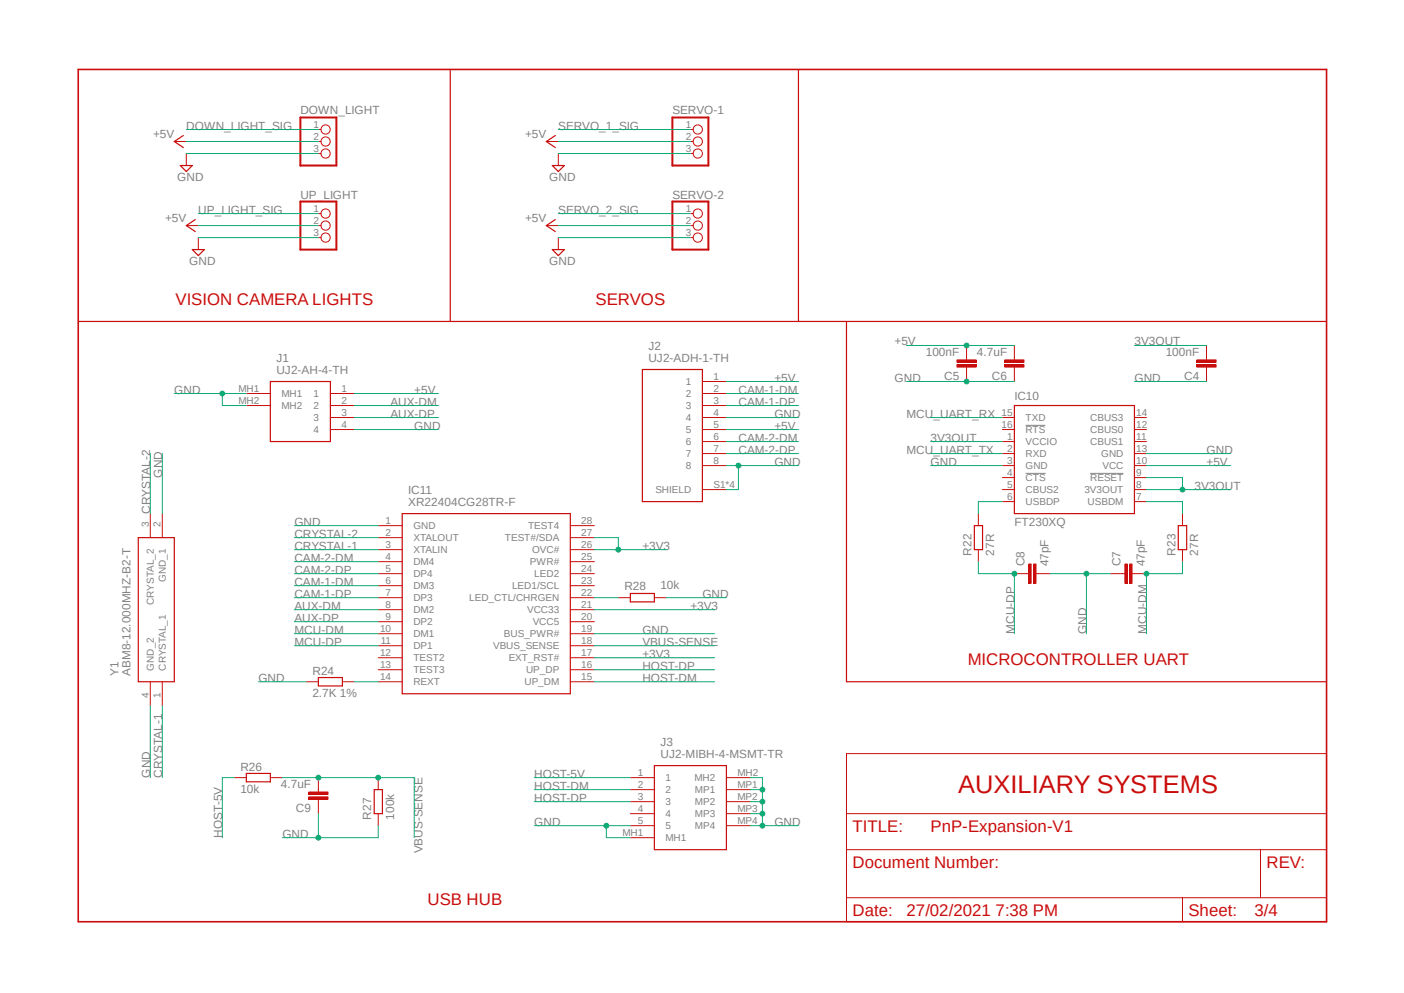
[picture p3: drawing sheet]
<svg xmlns="http://www.w3.org/2000/svg" width="297mm" height="210mm" viewBox="0 0 297 210" stroke-linecap="round" stroke-linejoin="round" font-family="sans-serif">
<path d="M16 14.4l265 181.1M281 14.4l-265 181.1" fill="none" stroke="#fff" stroke-width=".21"/>
<path d="M217 90h4.1M217 100.1h4.2M230.6 100.1h7.1" fill="none" stroke="#808080" stroke-width=".21"/>
<g fill="none" stroke="#c90d0c" stroke-width=".25">
<path d="M95.2 14.7v53.3M168.9 14.7v53.3M38.1 35h2.6l-1.3 1.3zM38.8 28.7l-1.9 1.2 1.9 1.3M116.8 35h2.6l-1.3 1.3zM117.5 28.7l-1.9 1.2 1.9 1.3M40.7 52.8h2.5l-1.2 1.3zM41.3 46.4l-1.9 1.3 1.9 1.3M116.8 52.8h2.6l-1.3 1.3zM117.5 46.4l-1.9 1.3 1.9 1.3M16.6 68h264M135.9 78.1h12.7v28h-12.7z"/>
<path d="M179.1 68v76.2h101.5M214.6 85.8h25.4v22.8h-25.4z"/>
</g>
<path d="M16.6 14.7h264v180.2h-264z" fill="none" stroke="#c90d0c" stroke-width=".34"/>
<g fill="none" stroke="#c90d0c" stroke-width=".21">
<path d="M36.9 29.9h2.5M39.4 32.5v2.5M67.4 27.4h.5M67.4 29.9h.5M67.4 32.5h.5M115.6 29.9h2.5M118.1 32.5v2.5M146 27.4h.6M146 29.9h.6M146 32.5h.6M39.4 47.7h2.6M42 50.2v2.6"/>
<path d="M67.4 45.2h.5M67.4 47.7h.5M67.4 50.2h.5M115.6 47.7h2.5M118.1 50.2v2.6M146 45.2h.6M146 47.7h.6M146 50.2h.6M255.2 75.6v.5M255.2 77.6v.5M148.6 80.7h5.1M148.6 83.2h5.1"/>
<path d="M148.6 85.8h5.1M148.6 88.3h5.1M148.6 90.8h5.1M148.6 93.4h5.1M148.6 95.9h5.1M148.6 98.5h5.1M212 88.3h2.6M212 90.8h2.6M212 93.4h2.6M212 95.9h2.6M212 98.5h2.6M240 88.3h2.5"/>
<path d="M240 90.8h2.5M240 93.4h2.5M240 95.9h2.5M240 98.5h2.5M148.6 103.5h5.1M212 103.5h2.6M212 101h2.6M212 106.1h2.6M240 103.5h2.5M240 101h2.5M240 106.1h2.5M179.1 159.4h101.5v35.5h-101.5z"/>
<path d="M179.1 179.7h101.5M179.1 172.1h101.5M266.7 179.7v10.2M179.1 189.9h101.5M250.1 189.9v5"/>
<circle cx="68.9" cy="32.5" r=".98"/>
<circle cx="68.9" cy="29.9" r=".98"/>
<circle cx="68.9" cy="27.4" r=".98"/>
<circle cx="147.6" cy="27.4" r=".98"/>
<circle cx="147.6" cy="29.9" r=".98"/>
<circle cx="147.6" cy="32.5" r=".98"/>
<circle cx="68.9" cy="47.7" r=".98"/>
<circle cx="68.9" cy="50.2" r=".98"/>
<circle cx="68.9" cy="45.2" r=".98"/>
<circle cx="147.6" cy="47.7" r=".98"/>
<circle cx="147.6" cy="45.2" r=".98"/>
<circle cx="147.6" cy="50.2" r=".98"/>
</g>
<path d="M63.5 24.8h7.7v10.2h-7.7zM142.2 24.8h7.7v10.2h-7.7zM63.5 42.6h7.7v10.2h-7.7zM142.2 42.6h7.7v10.2h-7.7z" fill="none" stroke="#c90d0c" stroke-width=".42"/>
<path d="M253.2 77.1h4.1v.5h-4.1z" fill-rule="evenodd" fill="#c90d0c"/>
<path d="M253.2 77.1h4.1v.5h-4.1z" fill="none" stroke="#c90d0c" stroke-width=".21"/>
<path d="M253.2 76.1h4.1v.5h-4.1z" fill-rule="evenodd" fill="#c90d0c"/>
<path d="M204.5 75.6v.5M204.5 77.6v.5M253.2 76.1h4.1v.5h-4.1zM255.2 73.1v2.5M255.2 78.1v2.6" fill="none" stroke="#c90d0c" stroke-width=".21"/>
<path d="M202.4 76.1h4.1v.5h-4.1z" fill-rule="evenodd" fill="#c90d0c"/>
<path d="M202.4 76.1h4.1v.5h-4.1z" fill="none" stroke="#c90d0c" stroke-width=".21"/>
<path d="M202.4 77.1h4.1v.5h-4.1z" fill-rule="evenodd" fill="#c90d0c"/>
<path d="M202.4 77.1h4.1v.5h-4.1zM204.5 73.1v2.5M204.5 78.1v2.6M214.6 75.6v.5M214.6 77.6v.5" fill="none" stroke="#c90d0c" stroke-width=".21"/>
<path d="M212.6 76.1h4v.5h-4z" fill-rule="evenodd" fill="#c90d0c"/>
<path d="M212.6 76.1h4v.5h-4z" fill="none" stroke="#c90d0c" stroke-width=".21"/>
<path d="M212.6 77.1h4v.5h-4z" fill-rule="evenodd" fill="#c90d0c"/>
<path d="M212.6 77.1h4v.5h-4zM214.6 73.1v2.5M214.6 78.1v2.6M237.4 121.3h.6M239.5 121.3h.5" fill="none" stroke="#c90d0c" stroke-width=".21"/>
<path d="M239 119.3h.5v4.1h-.5z" fill-rule="evenodd" fill="#c90d0c"/>
<path d="M239 119.3h.5v4.1h-.5z" fill="none" stroke="#c90d0c" stroke-width=".21"/>
<path d="M238 119.3h.5v4.1h-.5z" fill-rule="evenodd" fill="#c90d0c"/>
<path d="M238 119.3h.5v4.1h-.5zM217.1 121.3h.5M219.2 121.3h.5M234.9 121.3h2.5M240 121.3h2.5" fill="none" stroke="#c90d0c" stroke-width=".21"/>
<path d="M218.7 119.3h.5v4.1h-.5z" fill-rule="evenodd" fill="#c90d0c"/>
<path d="M218.7 119.3h.5v4.1h-.5z" fill="none" stroke="#c90d0c" stroke-width=".21"/>
<path d="M217.6 119.3h.5v4.1h-.5z" fill-rule="evenodd" fill="#c90d0c"/>
<g fill="none" stroke="#c90d0c" stroke-width=".21">
<path d="M52.1 83.2h5.1M52.1 85.8h5.1M69.9 83.2h5.1M69.9 85.8h5.1M69.9 88.3h5.1M69.9 90.8h5.1M31.8 108.6v5.1M34.3 108.6v5.1M80 111.2h5.1M80 113.7h5.1M80 116.2h5.1M80 118.8h5.1"/>
<path d="M120.6 111.2h5.1M120.6 113.7h5.1M120.6 116.2h5.1M120.6 118.8h5.1M207 108.6v2.6M207 116.2v2.6M217.6 119.3h.5v4.1h-.5zM250.1 108.6v2.6M250.1 116.2v2.6M80 121.3h5.1M80 123.9h5.1M80 126.4h5.1"/>
<path d="M80 128.9h5.1M80 131.5h5.1M80 134h5.1M80 136.6h5.1M80 139.1h5.1M120.6 121.3h5.1M120.6 123.9h5.1M120.6 126.4h5.1M120.6 128.9h5.1M120.6 131.5h5.1M120.6 134h5.1M120.6 136.6h5.1"/>
<path d="M120.6 139.1h5.1M214.6 121.3h2.5M219.7 121.3h2.5M31.8 144.2v5.1M34.3 144.2v5.1M64.8 144.2h2.6M72.4 144.2h2.6M80 141.6h5.1M80 144.2h5.1M120.6 141.6h5.1M120.6 144.2h5.1M49.6 164.5h2.5"/>
<path d="M57.2 164.5h2.5M67.4 167v.5M67.4 169v.5M80 164.5v2.5M80 172.1v2.5M133.3 164.5h5.1M133.3 167h5.1M133.3 169.5h5.1M133.3 172.1h5.1M133.3 174.6h5.1M133.3 177.2h5.1M153.7 164.5h5"/>
<path d="M153.7 167h5M153.7 169.5h5M153.7 172.1h5M153.7 174.6h5"/>
</g>
<path d="M57.2 80.7h12.7v12.7h-12.7zM29.3 113.7h7.6v30.5h-7.6zM85.1 108.6h35.5v38.1h-35.5zM206.1 111.2h1.8v5h-1.8zM249.3 111.2h1.7v5h-1.7zM67.4 143.3h5v1.8h-5zM52.1 163.6h5.1v1.8h-5.1zM79.2 167h1.7v5.1h-1.7zM138.4 161.9h15.3v17.8h-15.3z" fill="none" stroke="#c90d0c" stroke-width=".25"/>
<path d="M65.3 167.5h4.1v.5h-4.1z" fill-rule="evenodd" fill="#c90d0c"/>
<path d="M65.3 167.5h4.1v.5h-4.1z" fill="none" stroke="#c90d0c" stroke-width=".21"/>
<path d="M65.3 168.5h4.1v.5h-4.1z" fill-rule="evenodd" fill="#c90d0c"/>
<path d="M130.8 126.4h2.5M138.4 126.4h2.6M65.3 168.5h4.1v.5h-4.1zM67.4 164.5v2.5M67.4 169.5v2.6" fill="none" stroke="#c90d0c" stroke-width=".21"/>
<path d="M133.3 125.5h5.1v1.8h-5.1z" fill="none" stroke="#c90d0c" stroke-width=".25"/>
<path d="M39.4 32.5h28M118.1 32.5h27.9M42 50.2h25.4M118.1 50.2h27.9M196.8 98.5h15.2M204.5 80.7h10.1M240 80.7h15.2M242.5 95.9h17.8" fill="none" stroke="#0dab76" stroke-width=".21"/>
<circle cx="204.5" cy="80.7" r=".51" fill="#0dab76"/>
<g fill="none" stroke="#0dab76" stroke-width=".21">
<path d="M191.8 80.7h12.7M222.2 121.3h12.7M229.8 121.3v12.7"/>
<circle cx="204.5" cy="80.7" r=".51"/>
</g>
<circle cx="229.8" cy="121.3" r=".51" fill="#0dab76"/>
<g fill="none" stroke="#0dab76" stroke-width=".21">
<path d="M158.7 164.5h2.6v5M158.7 167h2.6"/>
<circle cx="229.8" cy="121.3" r=".51"/>
</g>
<circle cx="161.3" cy="167" r=".51" fill="#0dab76"/>
<g fill="none" stroke="#0dab76" stroke-width=".21">
<path d="M158.7 169.5h2.6v2.6"/>
<circle cx="161.3" cy="167" r=".51"/>
</g>
<circle cx="161.3" cy="169.5" r=".51" fill="#0dab76"/>
<g fill="none" stroke="#0dab76" stroke-width=".21">
<path d="M158.7 172.1h2.6v2.5"/>
<circle cx="161.3" cy="169.5" r=".51"/>
</g>
<circle cx="161.3" cy="172.1" r=".51" fill="#0dab76"/>
<g fill="none" stroke="#0dab76" stroke-width=".21">
<path d="M158.7 174.6h10.2"/>
<circle cx="161.3" cy="172.1" r=".51"/>
</g>
<circle cx="161.3" cy="174.6" r=".51" fill="#0dab76"/>
<g fill="none" stroke="#0dab76" stroke-width=".21">
<path d="M113 174.6h20.3M128.3 174.6v2.6h5"/>
<circle cx="161.3" cy="174.6" r=".51"/>
</g>
<circle cx="128.3" cy="174.6" r=".51" fill="#0dab76"/>
<g fill="none" stroke="#0dab76" stroke-width=".21">
<path d="M153.7 98.5h15.2M156.2 98.5v5h-2.5"/>
<circle cx="128.3" cy="174.6" r=".51"/>
</g>
<circle cx="156.2" cy="98.5" r=".51" fill="#0dab76"/>
<g fill="none" stroke="#0dab76" stroke-width=".21">
<path d="M36.9 83.2h15.2M47 83.2v2.6h5.1M153.7 88.3h15.2M62.3 111.2h17.7M54.7 144.2h10.1"/>
<circle cx="156.2" cy="98.5" r=".51"/>
</g>
<circle cx="47" cy="83.2" r=".51" fill="#0dab76"/>
<g fill="none" stroke="#0dab76" stroke-width=".21">
<path d="M34.3 95.9v12.7M75 90.8h17.7M31.8 149.3v15.2M67.4 172.1v5.1M80 174.6v2.6h-20.3"/>
<circle cx="47" cy="83.2" r=".51"/>
</g>
<circle cx="67.3" cy="177.2" r=".51" fill="#0dab76"/>
<g fill="none" stroke="#0dab76" stroke-width=".21">
<path d="M39.4 29.9h28M118.1 29.9h27.9M42 47.7h25.4M118.1 47.7h27.9M191.8 73.1h22.8M125.7 134h25.4M141 126.4h12.7"/>
<circle cx="67.3" cy="177.2" r=".51"/>
</g>
<circle cx="204.5" cy="73.1" r=".51" fill="#0dab76"/>
<g fill="none" stroke="#0dab76" stroke-width=".21">
<path d="M39.4 27.4h28M118.1 27.4h27.9M42 45.2h25.4M118.1 45.2h27.9M75 83.2h17.7M153.7 80.7h15.2M153.7 90.8h15.2M242.5 98.5h17.8M242.5 101h7.6v2.5M242.5 103.5h17.8"/>
<circle cx="204.5" cy="73.1" r=".51"/>
</g>
<circle cx="250.1" cy="103.5" r=".51" fill="#0dab76"/>
<g fill="none" stroke="#0dab76" stroke-width=".21">
<path d="M240 73.1h15.2M196.8 93.4h15.2M207 118.8v2.5h7.6v12.7M212 106.1h-5v2.5M242.5 106.1h7.6v2.5"/>
<circle cx="250.1" cy="103.5" r=".51"/>
</g>
<circle cx="214.6" cy="121.3" r=".51" fill="#0dab76"/>
<g fill="none" stroke="#0dab76" stroke-width=".21">
<path d="M75 88.3h17.7M75 85.8h17.7M153.7 95.9h15.2M153.7 83.2h15.2M153.7 85.8h15.2M153.7 93.4h15.2M196.8 88.3h15.2M196.8 95.9h15.2M62.3 118.8h17.7M250.1 118.8v2.5h-7.6v12.7M62.3 136.6h17.7M62.3 123.9h17.7"/>
<path d="M62.3 126.4h17.7M62.3 121.3h17.7M62.3 131.5h17.7M62.3 128.9h17.7M125.7 141.6h25.4M125.7 144.2h25.4M49.6 164.5h-2.6v12.7M113 164.5h20.3M113 169.5h20.3M113 167h20.3"/>
<circle cx="214.6" cy="121.3" r=".51"/>
</g>
<circle cx="242.5" cy="121.3" r=".51" fill="#0dab76"/>
<g fill="none" stroke="#0dab76" stroke-width=".21">
<path d="M125.7 116.2h15.3M125.7 113.7h5.1v2.5M62.3 134h17.7M125.7 128.9h25.4M75 144.2h5"/>
<circle cx="242.5" cy="121.3" r=".51"/>
</g>
<circle cx="130.8" cy="116.2" r=".51" fill="#0dab76"/>
<g fill="none" stroke="#0dab76" stroke-width=".21">
<path d="M125.7 139.1h25.4M125.7 136.6h25.4M59.7 164.5h20.3"/>
<circle cx="130.8" cy="116.2" r=".51"/>
</g>
<circle cx="67.3" cy="164.5" r=".51" fill="#0dab76"/>
<circle cx="67.3" cy="164.5" r=".51" fill="none" stroke="#0dab76" stroke-width=".21"/>
<circle cx="80" cy="164.5" r=".51" fill="#0dab76"/>
<g fill="none" stroke="#0dab76" stroke-width=".21">
<path d="M31.8 95.9v12.7M62.3 116.2h17.7M62.3 113.7h17.7M125.7 126.4h5.1M34.3 149.3v15.2M80 164.5h7.6v12.7"/>
<circle cx="80" cy="164.5" r=".51"/>
</g>
<text font-size="5.4" fill="#c90d0c" x="202.7" y="167.8">AUXILIARY SYSTEMS</text>
<g font-size="3.6" fill="#c90d0c">
<text x="37.1" y="64.5">VISION CAMERA LIGHTS</text>
<text x="126" y="64.5">SERVOS</text>
<text x="204.7" y="140.6">MICROCONTROLLER UART</text>
<text x="180.3" y="175.9">TITLE:</text>
<text x="196.9" y="175.9">PnP-Expansion-V1</text>
<text x="180.3" y="183.5">Document Number:</text>
<text x="267.9" y="183.5">REV:</text>
<text x="90.4" y="191.4">USB HUB</text>
<text x="180.3" y="193.7">Date:</text>
<text x="191.8" y="193.7">27/02/2021 7:38 PM</text>
<text x="251.4" y="193.7">Sheet:</text>
<text x="265.4" y="193.7">3/4</text>
</g>
<g font-size="2.5" fill="#808080">
<text x="32.4" y="29.2">+5V</text>
<text x="39.4" y="27.4">DOWN_LIGHT_SIG</text>
<text x="63.5" y="24.2">DOWN_LIGHT</text>
<text x="111.1" y="29.2">+5V</text>
<text x="118.1" y="27.4">SERVO_1_SIG</text>
<text x="142.2" y="24.2">SERVO-1</text>
<text x="37.5" y="38.2">GND</text>
<text x="63.5" y="42">UP_LIGHT</text>
<text x="116.2" y="38.2">GND</text>
<text x="142.2" y="42">SERVO-2</text>
<text x="34.9" y="46.9">+5V</text>
<text x="42" y="45.2">UP_LIGHT_SIG</text>
<text x="111.1" y="46.9">+5V</text>
<text x="118.1" y="45.2">SERVO_2_SIG</text>
<text x="40" y="56">GND</text>
<text x="116.2" y="56">GND</text>
<text x="58.5" y="76.5">J1</text>
<text x="137.2" y="76.5">UJ2-ADH-1-TH</text>
<text x="137.2" y="74">J2</text>
<text x="189.2" y="73.1">+5V</text>
<text x="195.8" y="75.2">100nF</text>
<text x="206.7" y="75.2">4.7uF</text>
<text x="240" y="73.1">3V3OUT</text>
<text x="246.6" y="75.2">100nF</text>
<text x="36.9" y="83.2">GND</text>
<text x="58.5" y="79">UJ2-AH-4-TH</text>
<text x="87.6" y="83.2">+5V</text>
<text x="156.2" y="83.2">CAM-1-DM</text>
<text x="163.8" y="80.7">+5V</text>
<text x="189.2" y="80.7">GND</text>
<text x="199.7" y="80.3">C5</text>
<text x="209.8" y="80.3">C6</text>
<text x="240" y="80.7">GND</text>
<text x="250.5" y="80.3">C4</text>
<text x="82.6" y="88.3">AUX-DP</text>
<text x="82.6" y="85.8">AUX-DM</text>
<text x="156.2" y="85.8">CAM-1-DP</text>
<text x="163.8" y="88.3">GND</text>
<text x="191.8" y="88.3">MCU_UART_RX</text>
<text x="214.6" y="84.5">IC10</text>
<text x="87.6" y="90.8">GND</text>
<text x="156.2" y="93.4">CAM-2-DM</text>
<text x="156.2" y="95.9">CAM-2-DP</text>
<text x="163.8" y="90.8">+5V</text>
<text x="191.8" y="95.9">MCU_UART_TX</text>
<text x="196.9" y="93.4">3V3OUT</text>
<text x="255.2" y="95.9">GND</text>
<text x="34.3" y="101" transform="rotate(-90 34.3 101)">GND</text>
<text x="163.8" y="98.5">GND</text>
<text x="196.9" y="98.5">GND</text>
<text x="255.2" y="98.5">+5V</text>
<text x="86.4" y="107">XR22404CG28TR-F</text>
<text x="86.4" y="104.4">IC11</text>
<text x="252.7" y="103.5">3V3OUT</text>
<text x="31.8" y="108.6" transform="rotate(-90 31.8 108.6)">CRYSTAL-2</text>
<text x="62.3" y="111.2">GND</text>
<text x="62.3" y="113.7">CRYSTAL-2</text>
<text x="214.6" y="111.2">FT230XQ</text>
<text x="62.3" y="118.8">CAM-2-DM</text>
<text x="62.3" y="116.2">CRYSTAL-1</text>
<text x="135.9" y="116.2">+3V3</text>
<text x="205.5" y="117.5" transform="rotate(-90 205.5 117.5)">R22</text>
<text x="210.3" y="117.5" transform="rotate(-90 210.3 117.5)">27R</text>
<text x="216.8" y="119.8" transform="rotate(-90 216.8 119.8)">C8</text>
<text x="221.8" y="119.8" transform="rotate(-90 221.8 119.8)">47pF</text>
<text x="237.1" y="119.8" transform="rotate(-90 237.1 119.8)">C7</text>
<text x="242.2" y="119.8" transform="rotate(-90 242.2 119.8)">47pF</text>
<text x="248.7" y="117.5" transform="rotate(-90 248.7 117.5)">R23</text>
<text x="253.5" y="117.5" transform="rotate(-90 253.5 117.5)">27R</text>
<text x="62.3" y="123.9">CAM-1-DM</text>
<text x="62.3" y="121.3">CAM-2-DP</text>
<text x="132.1" y="124.9">R28</text>
<text x="139.7" y="124.6">10k</text>
<text x="62.3" y="126.4">CAM-1-DP</text>
<text x="62.3" y="131.5">AUX-DP</text>
<text x="62.3" y="128.9">AUX-DM</text>
<text x="146.1" y="128.9">+3V3</text>
<text x="148.6" y="126.4">GND</text>
<text x="62.3" y="136.6">MCU-DP</text>
<text x="62.3" y="134">MCU-DM</text>
<text x="135.9" y="134">GND</text>
<text x="135.9" y="136.6">VBUS-SENSE</text>
<text x="214.6" y="134" transform="rotate(-90 214.6 134)">MCU-DP</text>
<text x="229.8" y="134" transform="rotate(-90 229.8 134)">GND</text>
<text x="242.5" y="134" transform="rotate(-90 242.5 134)">MCU-DM</text>
<text x="25.1" y="142.9" transform="rotate(-90 25.1 142.9)">Y1</text>
<text x="27.6" y="142.9" transform="rotate(-90 27.6 142.9)">ABM8-12.000MHZ-B2-T</text>
<text x="66.1" y="142.7">R24</text>
<text x="135.9" y="141.6">HOST-DP</text>
<text x="135.9" y="139.1">+3V3</text>
<text x="54.7" y="144.2">GND</text>
<text x="66.1" y="147.5">2.7K 1%</text>
<text x="135.9" y="144.2">HOST-DM</text>
<text x="139.7" y="160.3">UJ2-MIBH-4-MSMT-TR</text>
<text x="139.7" y="157.7">J3</text>
<text x="31.8" y="164.5" transform="rotate(-90 31.8 164.5)">GND</text>
<text x="34.3" y="164.5" transform="rotate(-90 34.3 164.5)">CRYSTAL-1</text>
<text x="50.8" y="167.8">10k</text>
<text x="50.8" y="163">R26</text>
<text x="59.4" y="166.6">4.7uF</text>
<text x="113" y="164.5">HOST-5V</text>
<text x="113" y="167">HOST-DM</text>
<text x="62.6" y="171.7">C9</text>
<text x="78.5" y="173.4" transform="rotate(-90 78.5 173.4)">R27</text>
<text x="83.4" y="173.4" transform="rotate(-90 83.4 173.4)">100k</text>
<text x="113" y="169.5">HOST-DP</text>
<text x="47" y="177.2" transform="rotate(-90 47 177.2)">HOST-5V</text>
<text x="59.7" y="177.2">GND</text>
<text x="113" y="174.6">GND</text>
<text x="163.8" y="174.6">GND</text>
<text x="89.4" y="180.5" transform="rotate(-90 89.4 180.5)">VBUS-SENSE</text>
</g>
<g font-size="2.1" fill="#808080">
<text x="66.3" y="27.1">1</text>
<text x="66.3" y="29.6">2</text>
<text x="145.1" y="27.1">1</text>
<text x="145.1" y="29.6">2</text>
<text x="66.3" y="32.1">3</text>
<text x="145.1" y="32.1">3</text>
<text x="66.3" y="44.8">1</text>
<text x="66.3" y="47.3">2</text>
<text x="145.1" y="44.8">1</text>
<text x="145.1" y="47.3">2</text>
<text x="66.3" y="49.9">3</text>
<text x="145.1" y="49.9">3</text>
<text x="50.4" y="82.9">MH1</text>
<text x="59.5" y="84">MH1</text>
<text x="66.3" y="84">1</text>
<text x="72.2" y="82.9">1</text>
<text x="145.1" y="81.4">1</text>
<text x="145.1" y="84">2</text>
<text x="150.9" y="80.3">1</text>
<text x="150.9" y="82.9">2</text>
<text x="50.4" y="85.4">MH2</text>
<text x="59.5" y="86.5">MH2</text>
<text x="66.3" y="86.5">2</text>
<text x="66.3" y="89.1">3</text>
<text x="72.2" y="85.4">2</text>
<text x="72.2" y="88">3</text>
<text x="145.1" y="86.5">3</text>
<text x="145.1" y="89.1">4</text>
<text x="150.9" y="85.4">3</text>
<text x="150.9" y="88">4</text>
<text x="211.9" y="88">15</text>
<text x="217" y="89.1">TXD</text>
<text x="230.6" y="89.1">CBUS3</text>
<text x="240.4" y="88">14</text>
<text x="66.3" y="91.6">4</text>
<text x="72.2" y="90.5">4</text>
<text x="145.1" y="91.6">5</text>
<text x="145.1" y="94.1">6</text>
<text x="150.9" y="90.5">5</text>
<text x="150.9" y="93">6</text>
<text x="150.9" y="95.6">7</text>
<text x="211.9" y="90.5">16</text>
<text x="213.1" y="93">1</text>
<text x="213.1" y="95.6">2</text>
<text x="217" y="91.6">RTS</text>
<text x="217" y="94.1">VCCIO</text>
<text x="230.6" y="94.1">CBUS1</text>
<text x="230.6" y="91.6">CBUS0</text>
<text x="240.4" y="95.6">13</text>
<text x="240.4" y="93">11</text>
<text x="240.4" y="90.5">12</text>
<text x="145.1" y="96.7">7</text>
<text x="145.1" y="99.2">8</text>
<text x="150.9" y="98.1">8</text>
<text x="213.1" y="98.1">3</text>
<text x="213.1" y="100.7">4</text>
<text x="217" y="96.7">RXD</text>
<text x="217" y="99.2">GND</text>
<text x="217" y="101.8">CTS</text>
<text x="230.6" y="101.8">RESET</text>
<text x="233" y="96.7">GND</text>
<text x="233.2" y="99.2">VCC</text>
<text x="240.4" y="100.7">9</text>
<text x="240.4" y="98.1">10</text>
<text x="138.6" y="104.3">SHIELD</text>
<text x="150.9" y="103.2">S1*4</text>
<text x="213.1" y="103.2">5</text>
<text x="213.1" y="105.7">6</text>
<text x="217" y="104.3">CBUS2</text>
<text x="217" y="106.8">USBDP</text>
<text x="229.4" y="104.3">3V3OUT</text>
<text x="230.1" y="106.8">USBDM</text>
<text x="240.4" y="105.7">7</text>
<text x="240.4" y="103.2">8</text>
<text x="31.5" y="111.4" transform="rotate(-90 31.5 111.4)">3</text>
<text x="34" y="111.4" transform="rotate(-90 34 111.4)">2</text>
<text x="81.6" y="110.8">1</text>
<text x="81.6" y="113.4">2</text>
<text x="87.5" y="111.9">GND</text>
<text x="111.7" y="111.9">TEST4</text>
<text x="123" y="110.8">28</text>
<text x="123" y="113.4">27</text>
<text x="81.6" y="115.9">3</text>
<text x="81.6" y="118.4">4</text>
<text x="87.5" y="114.5">XTALOUT</text>
<text x="87.5" y="117">XTALIN</text>
<text x="87.5" y="119.5">DM4</text>
<text x="106.8" y="114.5">TEST#/SDA</text>
<text x="112.1" y="119.5">PWR#</text>
<text x="112.6" y="117">OVC#</text>
<text x="123" y="115.9">26</text>
<text x="123" y="118.4">25</text>
<text x="35.1" y="123.1" transform="rotate(-90 35.1 123.1)">GND_1</text>
<text x="81.6" y="120.9">5</text>
<text x="81.6" y="123.5">6</text>
<text x="87.5" y="122.1">DP4</text>
<text x="87.5" y="124.6">DM3</text>
<text x="108.3" y="124.6">LED1/SCL</text>
<text x="113" y="122.1">LED2</text>
<text x="123" y="120.9">24</text>
<text x="123" y="123.5">23</text>
<text x="32.6" y="127.9" transform="rotate(-90 32.6 127.9)">CRYSTAL_2</text>
<text x="81.6" y="126">7</text>
<text x="81.6" y="128.6">8</text>
<text x="81.6" y="131.1">9</text>
<text x="87.5" y="127.2">DP3</text>
<text x="87.5" y="129.7">DM2</text>
<text x="99.3" y="127.2">LED_CTL/CHRGEN</text>
<text x="111.5" y="129.7">VCC33</text>
<text x="123" y="126">22</text>
<text x="123" y="128.6">21</text>
<text x="123" y="131.1">20</text>
<text x="80.4" y="133.6">10</text>
<text x="80.6" y="136.2">11</text>
<text x="87.5" y="132.2">DP2</text>
<text x="87.5" y="134.8">DM1</text>
<text x="87.5" y="137.3">DP1</text>
<text x="104.3" y="137.3">VBUS_SENSE</text>
<text x="106.6" y="134.8">BUS_PWR#</text>
<text x="112.7" y="132.2">VCC5</text>
<text x="123" y="133.6">19</text>
<text x="123" y="136.2">18</text>
<text x="32.6" y="141.8" transform="rotate(-90 32.6 141.8)">GND_2</text>
<text x="35.1" y="141.8" transform="rotate(-90 35.1 141.8)">CRYSTAL_1</text>
<text x="80.4" y="138.7">12</text>
<text x="80.4" y="141.3">13</text>
<text x="80.4" y="143.8">14</text>
<text x="87.5" y="139.9">TEST2</text>
<text x="87.5" y="142.4">TEST3</text>
<text x="107.6" y="139.9">EXT_RST#</text>
<text x="111.3" y="142.4">UP_DP</text>
<text x="123" y="138.7">17</text>
<text x="123" y="141.3">16</text>
<text x="123" y="143.8">15</text>
<text x="31.5" y="147.7" transform="rotate(-90 31.5 147.7)">4</text>
<text x="34" y="147.7" transform="rotate(-90 34 147.7)">1</text>
<text x="87.5" y="144.9">REXT</text>
<text x="111" y="144.9">UP_DM</text>
<text x="134.9" y="164.1">1</text>
<text x="134.9" y="166.7">2</text>
<text x="140.8" y="165.2">1</text>
<text x="140.8" y="167.8">2</text>
<text x="146.9" y="165.2">MH2</text>
<text x="147" y="167.8">MP1</text>
<text x="156" y="164.1">MH2</text>
<text x="156" y="166.7">MP1</text>
<text x="134.9" y="169.2">3</text>
<text x="134.9" y="171.7">4</text>
<text x="140.8" y="170.3">3</text>
<text x="140.8" y="172.8">4</text>
<text x="147" y="170.3">MP2</text>
<text x="147" y="172.8">MP3</text>
<text x="156" y="169.2">MP2</text>
<text x="156" y="171.7">MP3</text>
<text x="131.7" y="176.8">MH1</text>
<text x="134.9" y="174.3">5</text>
<text x="140.8" y="175.4">5</text>
<text x="140.8" y="177.9">MH1</text>
<text x="147" y="175.4">MP4</text>
<text x="156" y="174.3">MP4</text>
</g>
</svg>
